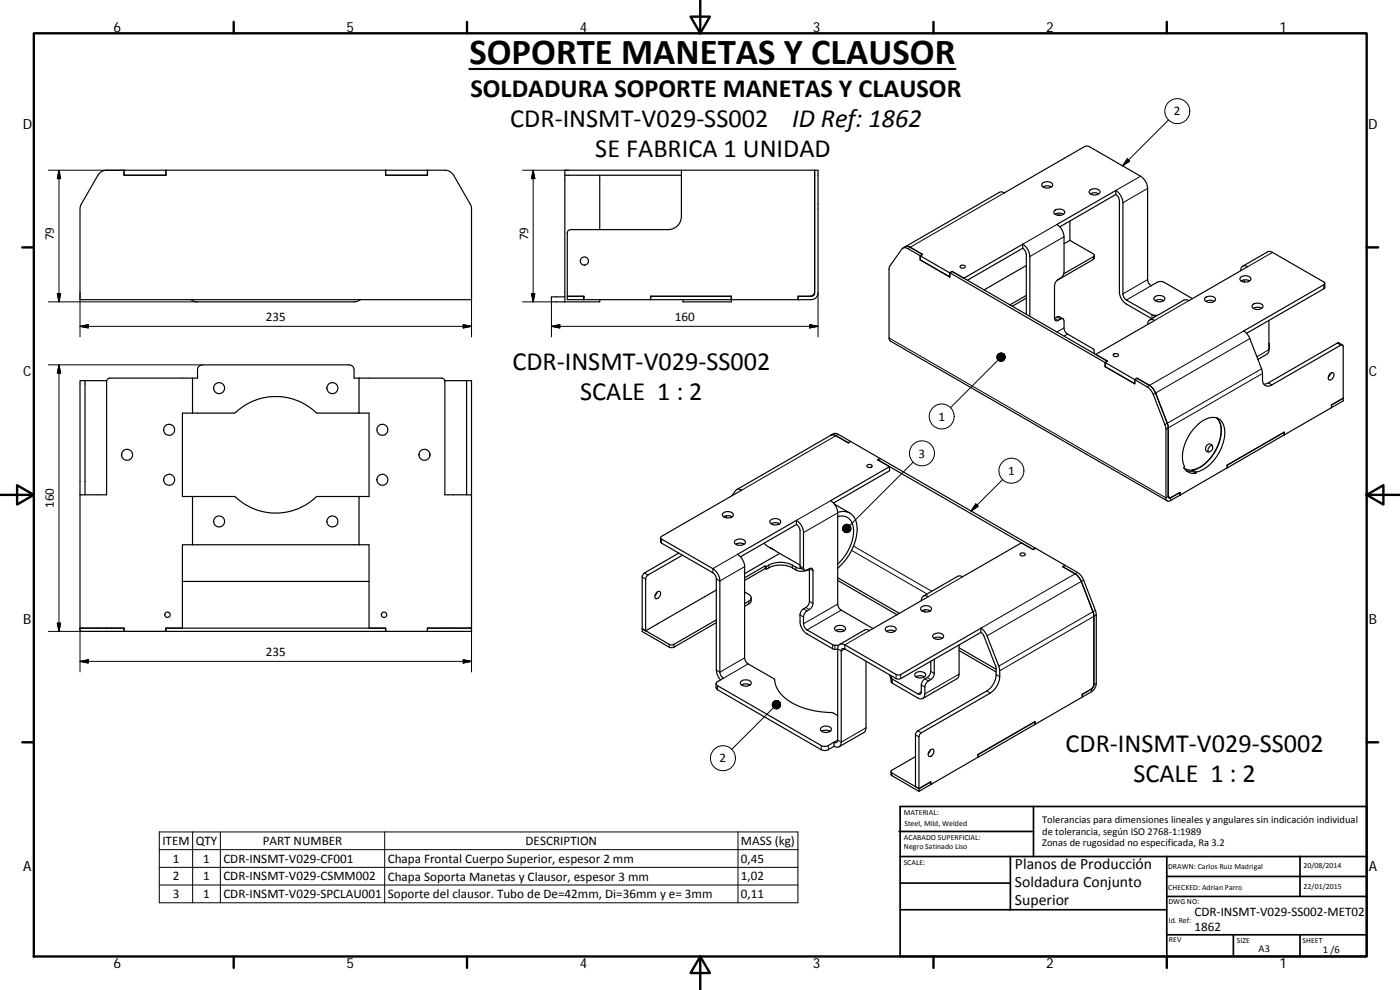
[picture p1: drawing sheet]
<svg xmlns="http://www.w3.org/2000/svg" width="420mm" height="297mm" viewBox="0 0 420 297" stroke-linecap="round" stroke-linejoin="round" font-family="sans-serif">
<g fill="none" stroke="#000" stroke-width=".36">
<path d="M29.9 52l.9-.7 1.2-.2h101.5a3 3 0 0 1 2.6 1.5l5 8.6 .4 1.1v27.6h-117.5v-27.6l.4-1.1zM37.2 51.1v1.5h12.6v-1.5M37.3 51.1v1.5M49.8 51.1v1.5M115.7 51.1v1.5h12.6v-1.5M115.7 51.1v1.5M128.3 51.1v1.5M169.5 52.6v38M180 52.6v16.3M204.5 52.6v12.3a4 4 0 0 1-4 4h-29.2l-.7 .2-.3 .8v20h4.9M204.5 52.6h-35v-1.5h76v36.8a2 2 0 0 1-2 2h-4M204.5 51.1v1.5"/>
<path d="M244.5 52.6v10.1M244.5 51.1v1.5M312.9 54.9a2.13 2.13 0 0 1 3 .5 1.86 1.86 0 0 1-3.3 0zM313 56.1a2.7 2.7 0 0 1 2.5 0M327.1 57a1.89 1.89 0 0 1 3 .7 1.92 1.92 0 0 1-3.2-.2zM327.2 58.2l.3-.1a2.49 2.49 0 0 1 2.3 .1M334.9 58.4l-16.8 9.7M334.9 57.2l-17.7 10.2a4.8 4.8 0 0 1 2.1 3.6v10.7a2.65 2.65 0 0 1-1.7 2.2 2.4 2.4 0 0 0-1.1 1.8v9.8M334.9 58.4a2.48 2.48 0 0 1 1 1.8v27.4a4.5 4.5 0 0 0 2.1 3.6l7.7 4.4M334.9 57.2a4.8 4.8 0 0 1 2.1 3.6v27.4a2.35 2.35 0 0 0 1 1.8l7.9 4.5 1.5 .1M334.9 57.2v1.2M244.5 62.7v25.2l-.2 .6-.6 .4h-4.2v1h-20v-1h-24.3v1h-20"/>
<path d="M244.5 62.7v24.7a1.48 1.48 0 0 1-1.5 1.5M271.7 74l.7-.1 .8 .3M271.7 74l-.7 .4M271.7 74l28.2-16.3 .7-.1 .8 .2 24.5-14 1 .2 15.7 9.1a4.9 4.9 0 0 1 1.8 3.4v27.4a2.31 2.31 0 0 0 1.1 1.8l1.7-1a2.33 2.33 0 0 1 2.2 0l8.5 4.9M273.2 74.2l3.7 2.1M273.2 74.2l3.6 2.1M276.2 77.9l8.9 5.2-.1-1.2M276.9 76.3l-.7 .4v1.3l8.8 5.1M288.2 79.8a.84 .84 0 0 1 .9-.3 .84 .84 0 0 1 .6 .7 .91 .91 0 0 1-1.6-.3zM306.9 74.5l-16.6 9.6M306.9 73.3l-17.6 10.2-3.6-2.1M306.9 74.5a2.48 2.48 0 0 1 1.1 1.8v18"/>
<path d="M306.9 73.3a4.7 4.7 0 0 1 2.2 3.7v17.9M306.9 73.3v1.2M308 79.7l-4.6 2.6M316.5 63.1a1.87 1.87 0 0 1 3 .7 1.91 1.91 0 0 1-3.2-.1zM316.6 64.3l.2-.1a2.51 2.51 0 0 1 2.4 .1M317.4 64.6l.4-.2 .4 .2M321.1 72.1l-1.8 1.1M321.1 66.3v5.8M321.1 72.1l7.1 4.1 .3 .5-9.3 5.5M328.5 76.6v.8l-.3 .4-11 6.3M373 79.9l7.6-4.4h.7l16 9.1 .3 .4-.3 .4-24.1 13.9a4.6 4.6 0 0 1 1.9 2.3l3.6 9.4 .2 2.9a1.72 1.72 0 0 0 .8 1.8 1.72 1.72 0 0 0 2-.2l20.7-12 .3-.1 .3 .3 .1 16.6-17.7 10.2M108.2 89.9l-1.1 .6-.8 .1h-47l-.8-.1-1.1-.6"/>
<path d="M169.5 89.1h-4v1.5h14.5v-.7M170.3 88.9h4.9v1M175.2 88.9v1M195.2 89.9h24.3v.7h-14.5v-.7M195.3 88.9v1M219.4 88.9v1M239.6 88.9v1M285.1 83.1h-.1M285.1 81.9l.7-.5 46.5 27M285.7 81.4v.1M285.7 81.4l-.7 .5M303.4 82.3l-8.1 4.7"/>
<path d="M308 88.6l-4.9 2.9M308 89.5l-4.2 2.4M316.5 95.5a.66 .66 0 0 0 .3 .7 .66 .66 0 0 0 .8-.1l.7-.4a.66 .66 0 0 1 .7 0 .66 .66 0 0 1 .3 .6v2.1a2.27 2.27 0 0 0 1.1 1.8l7.9 4.6 .2 1.4M316.5 95.5l1.1-.5 1.4 .7M344.4 97.3a1.29 1.29 0 0 1 .6-1.3 1.29 1.29 0 0 1 1.5 .1l-17.6 10.2 3.5 2.1M346.6 89.1a2.13 2.13 0 0 1 3 .4 1.86 1.86 0 0 1-3.3 .1zM346.7 90.2a2.7 2.7 0 0 1 2.5 0M361.6 89.4a2.1 2.1 0 0 1 3.2 .3 1.92 1.92 0 0 1-3.2 .4zM361.9 90.4a2.51 2.51 0 0 1 2.5 0M372.2 83.3a2.11 2.11 0 0 1 3.2 .3 1.88 1.88 0 0 1-3.3 .1zM372.3 81.3a1.31 1.31 0 0 1 .7-1.4 1.31 1.31 0 0 1 1.5 .1l-17.7 10.2-.8-.3-.7 .2-10.3 5.9M372.5 84.3a2.55 2.55 0 0 1 2.5 0"/>
<path d="M373.4 84v.6M376 91.4a1.89 1.89 0 0 1 3 .6 1.93 1.93 0 0 1-3.3-.1zM376.1 92.5l1.3-.3 1.3 .3M380.8 96.2v9.3l-.6 .8-2.7 1.5M397.6 85v1.3l-.3 .4-23.2 13.3M25.5 114.2h6.5M57.8 113.5h-24.8l-.8 .3-.2 .6v34.1h-8M57.8 113.5h1.5v-2.5a1.45 1.45 0 0 1 1.5-1.5h44a1.48 1.48 0 0 1 1.5 1.5v2.5h1.4M57.8 113.5v10.5M107.7 113.5h24.8l.8 .3 .2 .4v34.3h8M107.7 113.5v10.5M133.5 114.2h6.5"/>
<path d="M140 114.2v34.3M140 114.2h1.5v34.3M331.6 108.8l-59.1-34.2a1.32 1.32 0 0 0-1.9 .2l-3.5 5-.3 .7v21.1l.3 .6 83.2 48.1M331.6 108.8v1.2M331.7 108.8l8.8 5.1M331.7 108.8v1.2M331.7 110l8.8 5.1M331.7 110l8.9 5.1M332.3 108.4h.1M332.3 108.4l-.7 .4M332.4 108.4l-.7 .4M334.2 106.3a.84 .84 0 0 1 .8-.2 .84 .84 0 0 1 .6 .6 .78 .78 0 0 1-.9 .4 .78 .78 0 0 1-.5-.8z"/>
<path d="M340.5 113.9l.1 1.2M340.6 115.1h-.1M340.6 113.9l.7-.4 3.7 2.1M340.6 113.9l3.6 2.2a4.8 4.8 0 0 1 1.9 2.2l3.5 9.1 .3 1.4v20.6a.84 .84 0 0 0 .4 .9 .84 .84 0 0 0 1-.1l2.8-1.6M341.2 113.5l3.8 2.1M341.2 113.5h.1M341.2 113.5l-.7 .4M345 115.6a4.9 4.9 0 0 1 1.8 2.3l3.8 9.8v21.4l.5 .4 3-1.7M380.8 103v.6M380.9 103.3l-.1 1.5M399.1 112.2a.72 .72 0 0 1 1.1-.3 .72 .72 0 0 1 0 1.2 .87 .87 0 0 1-.6 .8 .87 .87 0 0 1-1-.3zM399.3 112.1l-.6 1.1"/>
<path d="M402.9 103.5l-1.4-.6-21.1 12.1-1.1 .3M36.5 136.2v.6M57.8 124h-3.1v25h3.1M57.8 124l12.7-.1a18 18 0 0 1 24.7 .1h12.5M107.7 124h3.1v25h-3.1M129 136.2v.6M249.4 130.6h1.2l4 2.3M249.4 130.6l.9-.5h.7l4.3 2.3M249.4 130.6l-28.3 16.3M254.6 132.9l.7-.4 8.8 5.1-.7 .4 46.7 26.9M255.3 132.4v.1M255.3 132.4l-.7 .5"/>
<path d="M260.3 139.5a.79 .79 0 0 1 .9-.2 .79 .79 0 0 1 .5 .8 .88 .88 0 0 1-1.5-.5zM263.5 138l.7-.4 46.6 26.9M264.1 137.6h.1M362.3 133.5a1.11 1.11 0 0 1 1.7 .5 1.11 1.11 0 0 1-1 1.5 1.08 1.08 0 0 1-1.2-.6 1.08 1.08 0 0 1 .5-1.4zM363.8 133.6a1.47 1.47 0 0 0-1.1 2M385.4 130.5h.1M385.4 129.7v.8M385.4 129.7l-17.1 9.9v.8M385.4 130.5l-17.1 9.9M399.6 121.5l3.5-2-3.5 2v.8M399.6 122.3h.1M24 148.5v40.9h13.3"/>
<path d="M25.5 148.5v-34.3h-1.5v34.3M57.8 149h12.5a19 19 0 0 0 13.5 4.9 19.1 19.1 0 0 0 11.4-4.9h12.5M57.8 149v14.4M107.7 149v14.4M141.5 148.5h.1M141.5 148.5v40M217 154a2.01 2.01 0 0 1 3.1 .5 1.95 1.95 0 0 1-3.3 0zM217.2 155.1a2.55 2.55 0 0 1 2.5 0M218 154.7v.7M219.7 148.7l1-1.5a1.25 1.25 0 0 1 1.9-.1l-24.3 14.1v.3l.2 .2 15.7 9.1a4.6 4.6 0 0 1 1.8 3.5v27.4a2.32 2.32 0 0 0 1.1 1.8l-1.8 1a.65 .65 0 0 0-.4 .6 .65 .65 0 0 0 .4 .6l31.2 18a2.38 2.38 0 0 0 2.1 0l1.7-1M231.2 156.1a1.98 1.98 0 0 1 3.1 .4 1.92 1.92 0 0 1-3.3 .1zM231.4 157.2l.2-.2a2.42 2.42 0 0 1 2.3 .2"/>
<path d="M239 157.4l-16.8 9.7M239 156.1l-17.7 10.2a4.7 4.7 0 0 1 2.2 3.7v27.4a2.37 2.37 0 0 0 1 1.8l7.8 4.5a9.5 9.5 0 0 0 6 7.5 31.5 31.5 0 0 0 11.8 2.8l1.3 .7M239 157.4a2.47 2.47 0 0 1 1.1 1.8v10.9l.3 .4 1.1 .6M239 156.1a4.7 4.7 0 0 1 2.1 3.7v10.6a.64 .64 0 0 0 .4 .7 .64 .64 0 0 0 .7-.1l.7-.4M239 156.1v1.3M250.2 150.9l16.8-9.7v-1.2l-17.7 10.2 .5 .4a4.7 4.7 0 0 1 1.6 3.3v27.4a2.22 2.22 0 0 0 1.1 1.8l9.5 5.5M250.4 151.3l4.7 2.6M251.4 155a3.7 3.7 0 0 1 4.8 4.1 14 14 0 0 1-4.8 10.1M251.4 153.7a4.2 4.2 0 0 1 5.8 4.4 16.5 16.5 0 0 1-5.8 12.4M350.6 149.1l.3 .1M354.1 148.5v.1M354.1 147.7v.9"/>
<path d="M354.1 147.7l-2.4 1.5a.64 .64 0 0 1-.8 0 .64 .64 0 0 1-.3-.6M355.3 140.4a4.9 4.9 0 0 0 6.1-1.1 13.2 13.2 0 0 0 4.9-11.9l-.3-.9-.8-1.1a7.2 7.2 0 0 1 .6 7.5 12 12 0 0 1-7.8 8.1M356 141.2l1.9 .2M357.9 141.4l1 .6M358 141l1 .6M358 141l-.1 .4M359 141.6l-.1 .4M359 141.6a12.7 12.7 0 0 0 8.4-10.2 5.4 5.4 0 0 0-1.9-5.9 5.6 5.6 0 0 0-5.8 1.7 13 13 0 0 0-4.6 11.9l.4 .9-.2 .3a3.3 3.3 0 0 0 3.6 1.7M368.3 140.4l-14.2 8.2M368.3 140.4h.1M54.7 174.5h56.1M57.8 163.4h-3.1v25.1"/>
<path d="M57.8 163.4h49.9M107.7 163.4h3.1v25.1M197.1 177.7a.67 .67 0 0 1 1-.2 .67 .67 0 0 1 .1 1.1 1.04 1.04 0 0 1-1.6 .9 1.61 1.61 0 0 1 .5-1.8zM197.2 177.7l-.6 1.1M198.2 161.3l.2 1.6 15.5 9a2.27 2.27 0 0 1 1.1 1.8v27.3l.3 1.4 .9 1.6M203.7 165.9l-10.3 6-.6 .8-.1 16.8 8.2 4.7 1 .1 13.1-7.5M204.8 166.6l-10.3 5.9-.6 .6-.1 16.2M215 177l-17.7 10.2M220.6 162.2a1.97 1.97 0 0 1 3.1 .5 1.96 1.96 0 0 1-3.3 0zM220.8 163.3l1.3-.4 1.2 .4M223.5 177.6l1.2 .8a1.07 1.07 0 0 1 .7 1 1.07 1.07 0 0 1-.7 1l-1.2 .7M225.4 179.4l-.1 1.3-1.8 1.2"/>
<path d="M229.3 163l2 1.5M229.6 169.8v.8M230 170l-.4-.2-6.1 3.6M230 170a8.3 8.3 0 0 1 9.5 .5l1.1 .1M230 170v.8M232.2 164.9l-1.1-.6 9 5.2M234 166l-10.5 6.1M242.4 170.9l.5 .3M242.5 170.9l-1.4 .5-1.7-.2a8.3 8.3 0 0 0-9.4-.4l-.4-.2-6.1 3.6M242.9 170.6v9.8a2.45 2.45 0 0 1-1.8 2.3 2.27 2.27 0 0 0-1 1.8v2.1a4.6 4.6 0 0 0 2.1 3.6l7.8 4.5 1.4 .2M242.9 170.6a.65 .65 0 0 1 .8 0 .65 .65 0 0 1 .3 .6v9.8a2.5 2.5 0 0 1-1.8 2.3 2.53 2.53 0 0 0-1.1 1.8v2.1a2.53 2.53 0 0 0 1.1 1.8l7.7 4.4 1.8 .2M251.4 174.2l17.8 10.2"/>
<path d="M251.4 173.4l18.5 10.6M306.3 166.1a.78 .78 0 0 1 .8-.2 .78 .78 0 0 1 .5 .7 .84 .84 0 0 1-.8 .2 .84 .84 0 0 1-.6-.6zM310.1 164.9l-3.6-2-17.6 10.2-.8-.3-.7 .1-10.3 6M310.1 164.9l.7-.4 8.8 5.1-.7 .4 3.8 2.2M310.8 164.5h.1M310.8 164.5l-.7 .4M319.6 169.6h.1M322.7 172.2l.8 .6 1 1.7 3.8 10.1v21.1l-.7 1-2.8 1.6M322.7 172.2l-3.7-2.1 .7-.5 3.7 2.2a4.7 4.7 0 0 1 1.8 2.2l3.8 10.2v20.9a3.3 3.3 0 0 1-1.4 2.4l-2.8 1.6M24 188.5h13.3v.9h12.5v-.9h65.9v.9h12.6v-.9h13.2M37.2 188.5v.9M49.8 189.4h65.9"/>
<path d="M49.8 188.5v.9M115.7 188.5v.9M128.3 188.5v.9M141.5 188.5v.9h-13.2M197.3 187.2l-3.5 2.1M215 186l-13.1 7.5-.9-.1-8.3-4.7 1.1 .6M250.7 188.1a1.98 1.98 0 0 1 3.1 .5 1.95 1.95 0 0 1-3.3 .1zM250.8 189.2a2.7 2.7 0 0 1 2.6 0M259.9 198.4l-.1 20.6-.5 .8-7.5 4.2M265.9 188.3a2 2 0 0 1 3.1 .5 1.92 1.92 0 0 1-3.3 .1zM266.1 189.4l.2-.1a2.49 2.49 0 0 1 2.3 .1M276.5 182.2a2.04 2.04 0 0 1 3.1 .5 1.94 1.94 0 0 1-3.3 .1z"/>
<path d="M276.5 180.2a1.3 1.3 0 0 1 .6-1.3 1.3 1.3 0 0 1 1.5 .1l-17.6 10.2-.9-.3-.7 .1-7.4 4.3M276.7 183.3a2.55 2.55 0 0 1 2.5 0M277.6 183v.6M279.2 198.5l.1 .1M279.3 198.4v3a2.7 2.7 0 0 1-1.7 2.3 2.47 2.47 0 0 0-1.1 1.8v2.3l-.3 .5h-.5l-8-4.6-.3-1M280.1 190.4a1.97 1.97 0 0 1 3.1 .5 1.96 1.96 0 0 1-3.3 0zM280.3 191.5a2.38 2.38 0 0 1 2.5 0M280.4 197.8v4.3a2.47 2.47 0 0 1-1.8 2.2 2.3 2.3 0 0 0-1 1.8v2.1a1.29 1.29 0 0 1-.6 1.4 1.29 1.29 0 0 1-1.5-.2l-7.8-4.5-.7-2.4M287.8 193.5v8.8l-.3 1-10.5 6.3M287.8 195.2l11.1 6.4M287.8 194.4l11.1 6.4M294.4 189.7l-24.5 14.1-1-.2-15.4-8.9a.65 .65 0 0 0-.7-.1 .65 .65 0 0 0-.3 .7v27.4a1.3 1.3 0 0 1-.7 1.3 1.3 1.3 0 0 1-1.5-.1"/>
<path d="M294.4 188.5a4.5 4.5 0 0 1 1.8 2.3l3.7 9.4 .1 2.8a6.3 6.3 0 0 1-2.8 4.9l-20.7 12-.4 .4-.3 .8v16.3M294.4 188.5v1.2M294.4 189.7l.8 .9 3.6 9.3 .1 2.5a6.1 6.1 0 0 1-2.8 4.9l-20.6 12-.5 .4-.2 .6v15.7l1 .6M294.4 188.5l-24.5 14h-.8l-15.6-9a1.3 1.3 0 0 0-1.5-.2 1.3 1.3 0 0 0-.6 1.4v27.4a.65 .65 0 0 1-.3 .7 .65 .65 0 0 1-.8-.1M214.9 205.1v1.4l.4 .4 31.2 18a2.38 2.38 0 0 0 2.1 0l1.7-1M222.4 204.5a2.02 2.02 0 0 1 3.1 .4 1.92 1.92 0 0 1-3.3 .1zM222.6 205.5a2.51 2.51 0 0 1 2.5 0M246.4 218.4a1.97 1.97 0 0 1 3.1 .4 1.95 1.95 0 0 1-3.3 .1zM246.6 219.4l1.3-.3 1.2 .3M274.7 202a2.01 2.01 0 0 1 3.1 .5 1.95 1.95 0 0 1-3.3 0zM274.9 203.1a2.38 2.38 0 0 1 2.5 0M310.6 217.3h.1"/>
<path d="M310.6 217.4l-17.1 9.8M310.6 216.5v.9M310.6 216.5l-17.1 9.9v.8M310.6 216.5l-17.1 9.9v.8l-14.2 8.2M324.8 208.3v.9l-14.2 8.1v-.8M324.8 209.1h.1M324.8 208.3v.8M328.3 205.1a2.27 2.27 0 0 1-1.1 1.8M250.3 222.7v1.2M267.4 231.5l.1 1.2 8.3 4.7M274.8 227l-7.1 4.1-.3 .5 8.4 5M275.8 236.6l3.5-2v.8l-3.5 2"/>
<path d="M279.1 225.1a.68 .68 0 0 1 1.1-.2 .68 .68 0 0 1 0 1 1.01 1.01 0 0 1-1.6 .9 1.58 1.58 0 0 1 .5-1.7zM279.2 225l-.6 1.1M279.3 235.4h.1M279.3 235.4v-.8l-3.5 2M293.5 227.2h.1"/>
<circle cx="175.4" cy="78.3" r="1.23"/>
<circle cx="65.8" cy="116.5" r="1.64"/>
<circle cx="99.7" cy="116.5" r="1.65"/>
<circle cx="38.1" cy="136.5" r="1.65"/>
<circle cx="50.8" cy="129" r="1.66"/>
<circle cx="114.8" cy="129" r="1.65"/>
<circle cx="127.4" cy="136.5" r="1.66"/>
<circle cx="50.8" cy="144" r="1.65"/>
<circle cx="65.8" cy="156.5" r="1.64"/>
<circle cx="99.8" cy="156.5" r="1.66"/>
<circle cx="114.8" cy="144" r="1.64"/>
<circle cx="50.2" cy="184.4" r=".81"/>
<circle cx="115.2" cy="184.4" r=".81"/>
</g>
<g fill="none" stroke="#000" stroke-width=".3">
<path d="M350.7 36l-13.8 13.8M14.5 51.1h22.8M17.7 51.1v39.5M17.7 51.1l.5 2.5h-1zM156.8 51.1h13.7M160 51.1v39.5M160 51.1l.5 2.5h-1zM301.4 57.8l-28.9 16.8M338.3 47.6l.7 .7-2.1 1.5zM342.3 52.9l-7.4 4.2M344.4 56.5l-7.4 4.3M317.2 67.4l-10.3 5.9"/>
<path d="M319.3 71l-10.2 6M328.2 77v.8M381.9 75.7l-7.4 4.3M14.5 90.6h44.8M17.2 88.1h1l-.5 2.5zM24 97.9l2.5-.5v1zM24 97.9h117.5M24 87.9v13.2M139 97.4l2.5 .5-2.5 .5zM141.5 87.9v13.2M156.8 90.6h8.7v10.5M159.5 88.1h1l-.5 2.5z"/>
<path d="M165.5 97.9l2.5-.5v1zM165.5 97.9h80M243 97.4l2.5 .5-2.5 .5zM245.5 87.9v13.2M316.5 95.5l1.1 .6M317.2 95.1l1.1 .6M319.3 98.4l-2.1 1.2M344.4 83.9l-7.4 4.3M345.5 85.7l-7.5 4.3M345.7 94.4v1.2M346.4 94.6v.6M356.8 90.2l-10.3 5.9"/>
<path d="M373.2 99.3l-29 16.8M397.3 85.4v1.3M14.5 109.5h46.3M17.7 109.5v79.9M17.7 109.5l.5 2.5h-1zM266.8 101.4l83.1 48 .7-.4M299.5 108.1l-14.2 14.2M320.4 100.2l-1.1 .6M375.1 101.6l-29 16.7M378.6 110.7l-29 16.7M378.9 112.1l-29 16.7M380.7 114.9l1 .6"/>
<path d="M380.8 104.9l-3.6 2.1M401.4 102.9l1 .6M251.6 130.3l-29 16.8M274.1 138.7l-19.1 19M249.3 150.2l-10.3 5.9M251.4 153.9l-10.3 5.9M292.9 151.2l.7 .7-2.2 1.4zM300.9 143.9l-9.5 9.4M351.2 149.3l.1 .9M192.7 173.1l1.1 .7M193.4 171.9l1.1 .6M198.5 161.7v1.3"/>
<path d="M221.3 166.3l-7.4 4.3v1.3M223.5 170l-7.5 4.3-1-.6M230.7 169.6v.8M237.8 169.6v.8M238.9 170.2v.8M240.1 169.8l1 .6M242.4 170.9v.1M242.9 170.6l1.1 .6M255.6 165.1l22.6 13.1M256.1 163.9l23.5 13.5M288.9 173.1l-10.3 5.9M323.4 171.8l-29 16.7"/>
<path d="M325.2 174l-29 16.8M14.5 189.4h35.3M17.2 187h1l-.5 2.4zM24 198.4l2.5-.4v.9zM24 198.4h117.5M24 188.5v13.1M139 198l2.5 .4-2.5 .5zM141.5 188.5v13.1M200.9 193.3v.9M202.3 193.3v.9M223.5 197.4l-7.5 4.3-1-.7M224.5 199.2l-7.4 4.3"/>
<path d="M224.7 180.4v.8M240.1 184.5l1 .6M241.1 182.7l1.1 .6M241.9 182.3l1 .6M242.9 180.4l1.1 .6M249.9 193.4v1.2M250.6 193.6v1.2M251.4 181.3l-10.3 5.9M252.5 183.1l-10.3 5.9M261 189.2l-7.5 4.3v1.2l-1 .6-1.1-.6M328.7 183.1l-28.9 16.8M329 184.5l-29 16.8"/>
<path d="M215.3 205.7v1.2M232.1 212.3l-12.5 12.6M259.9 218.4l-7.4 4.3-1.1-.6-1.1 .6M267.5 203.4v1.2M267.8 203.8v1.2M268.9 202.4v1.2M270.3 202.4v1.2M275.5 219.3l1 .6M276.5 205.5l1.1 .6M276.5 207.6l-1 .6M277.6 203.7l1 .6M278.3 203.3l1 .6"/>
<path d="M279.3 201.4l1.1 .7M287.8 202.3l-10.2 5.9M296.1 207.3l1.1 .6M298.9 202.4l1.1 .6M327.6 206.7h.1M327.6 206.7v.8M328.3 205.5h.1M329 205.1l-.7 .4M246.5 223.7v1.2M248.6 223.7v1.2M267.7 231.9v.8M274.8 220.5l1 .6"/>
<path d="M47.8 249.6h191.7v21.3h-191.7zM47.8 254.9h191.7M57.8 249.6v21.3M66.1 249.6v21.3M115.5 249.6v21.3M221.5 249.6v21.3M47.8 260.2h191.7M47.8 265.5h191.7"/>
<circle cx="353.3" cy="33.3" r="3.7"/>
<circle cx="276.7" cy="136" r="3.8"/>
<circle cx="282.6" cy="125" r="3.8"/>
<circle cx="303.5" cy="141.2" r="3.7"/>
<circle cx="217" cy="227.5" r="3.7"/>
</g>
<g fill="none" stroke="#000" stroke-width=".71">
<path d="M10.1 10h400.1v277h-400.1zM70.1 6.6v3.4M140.2 6.6v3.4M207.3 5h5.8l-2.9 5zM210.2 0v10M280.2 6.6v3.4M350.2 6.6v3.4M6.7 74.2h3.4M410.2 74.2h3.4M.2 148.5h9.9M5.1 145.6l5 2.9-5 2.9zM410.2 148.5l5-2.9v5.8z"/>
<path d="M410.2 148.5h9.9M6.7 222.7h3.4M410.2 222.7h3.4M70.1 287v3.4M140.2 287v3.4M210.2 287l2.9 5h-5.8zM210.2 287v10M280.2 287v3.4M350.2 287v3.4"/>
</g>
<g fill="none" stroke="#000" stroke-width=".51">
<path d="M269.8 249.5h40.4M270.1 257h140.1M270.1 242h140.1v45h-140.1zM303.2 257v16M310.2 242v15M350.2 257v30M390.2 257v12M270.1 273h80.1M270.1 265h33.1M350.2 269h60M350.2 263h60M350.2 280.5h60"/>
<path d="M370.2 280.5v6.5M390.2 280.5v6.5"/>
</g>
<g fill="#000" stroke="#000" stroke-width=".3">
<path d="M17.7 51.1l.5 2.5h-1zM160 51.1l.5 2.5h-1zM338.3 47.6l.7 .7-2.1 1.5zM17.2 88.1h1l-.5 2.5zM24 97.9l2.5-.5v1zM139 97.4l2.5 .5-2.5 .5zM159.5 88.1h1l-.5 2.5zM165.5 97.9l2.5-.5v1zM243 97.4l2.5 .5-2.5 .5zM17.7 109.5l.5 2.5h-1zM300.8 106l.5 .3zM300.6 105.9l.7 .4z"/>
<path d="M300.3 105.9l1 .4zM300 106l1.3 .3zM299.8 106.1l1.5 .2zM299.6 106.2l.2-.1 1.5 .2zM299.6 106.2l1.7 .1-1.9 .1zM299.4 106.4l1.9-.1-2 .4zM299.3 106.7l2-.4-2.1 .6zM299.2 106.9l2.1-.6-2.1 .9zM299.2 107.2l2.1-.9-2.1 1.2zM299.2 107.5l2.1-1.2-2 1.4zM299.3 107.7l2-1.4-1.9 1.7zM299.4 108l1.9-1.7-1.7 1.8z"/>
<path d="M301.3 106.3l-1.5 2-.2-.2zM301.3 106.3l-1.2 2.1-.3-.1zM301.3 106.3l-.9 2.1h-.3zM301.3 106.3l-.7 2.1h-.2zM301.3 106.3l-.4 2-.3 .1zM301.3 106.3l-.2 1.9-.2 .1zM301.3 106.3v1.7l-.2 .2zM301.3 106.3l.2 1.5-.2 .2zM301.3 106.3l.2 1.5zM301.3 106.3l.3 1.2zM301.3 106.3l.4 1zM301.3 106.3l.4 .7z"/>
<path d="M301.3 106.3l.3 .4zM301.3 106.3l.2 .2zM253.2 159.4l.5 .3zM253.2 159.4l.8 .4zM253.2 159.4l1 .4zM253.2 159.4l1.3 .4zM253.2 159.4l1.6 .3zM253.2 159.4l1.8 .1-.2 .2zM253.2 159.4l2-.1-.2 .2zM253.2 159.4l2.1-.4-.1 .3zM253.2 159.4l2.2-.6-.1 .2zM253.2 159.4l2.2-.9v.3z"/>
<path d="M253.2 159.4l2.2-1.1v.2zM253.2 159.4l2.1-1.4 .1 .3zM253.2 159.4l1.9-1.6 .2 .2zM254.9 157.6l.2 .2-1.9 1.6zM254.7 157.4l.2 .2-1.7 1.8zM254.5 157.4h.2l-1.5 2zM254.2 157.3l.3 .1-1.3 2zM253.9 157.3h.3l-1 2.1zM253.7 157.4l.2-.1-.7 2.1zM253.4 157.5l.3-.1-.5 2zM253.2 157.7l.2-.2-.2 1.9zM253.2 157.7v1.7l-.1-1.5z"/>
<path d="M253.1 157.9l.1 1.5zM253 158.2l.2 1.2zM252.9 158.5l.3 .9zM252.9 158.7l.3 .7zM253 159l.2 .4zM253.1 159.2l.1 .2zM292.9 151.2l.7 .7-2.2 1.4zM17.2 187h1l-.5 2.4zM24 198.4l2.5-.4v.9zM139 198l2.5 .4-2.5 .5zM233.4 210.3l.5 .3zM233.2 210.2l.7 .4z"/>
<path d="M232.9 210.2l1 .4zM232.6 210.2l1.3 .4zM232.4 210.4l.2-.2 1.3 .4zM232.2 210.5l.2-.1 1.5 .2zM232.2 210.5l1.7 .1-1.9 .1zM232 210.7l1.9-.1-2 .4zM231.9 211l2-.4-2.1 .6zM231.8 211.2l2.1-.6-2.1 .9zM231.8 211.5l2.1-.9-2.1 1.2zM231.8 211.8l2.1-1.2-2 1.4zM231.9 212l2-1.4-1.9 1.6zM232 212.2l1.9-1.6-1.7 1.8z"/>
<path d="M233.9 210.6l-1.4 2-.3-.2zM233.9 210.6l-1.2 2.1-.2-.1zM233.9 210.6l-.9 2.1h-.3zM233.9 210.6l-.7 2.1h-.2zM233.9 210.6l-.4 2-.3 .1zM233.9 210.6l-.1 1.9-.3 .1zM233.9 210.6v1.7l-.1 .2zM233.9 210.6l.2 1.5-.2 .2zM233.9 210.6l.2 1.5zM233.9 210.6l.3 1.2zM233.9 210.6l.4 .9zM233.9 210.6l.4 .7z"/>
<path d="M233.9 210.6l.3 .4zM233.9 210.6l.1 .2z"/>
</g>
<path d="M140.9 20.7h145.8" fill="none" stroke="#000" stroke-width=".63"/>
<text font-size="11" x="140.9" y="19.2">SOPORTE MANETAS Y CLAUSOR</text>
<g font-size="7.9">
<text x="141.2" y="29.2">SOLDADURA SOPORTE MANETAS Y CLAUSOR</text>
<text x="153.1" y="38.2">CDR‐INSMT‐V029‐SS002</text>
<text x="237.7" y="38.2">ID Ref: 1862</text>
<text x="178.7" y="47.2">SE FABRICA 1 UNIDAD</text>
<text x="153.8" y="111">CDR‐INSMT‐V029‐SS002</text>
<text x="174.1" y="120">SCALE 1 : 2</text>
<text x="319.8" y="225.7">CDR‐INSMT‐V029‐SS002</text>
<text x="340.2" y="234.7">SCALE 1 : 2</text>
</g>
<g font-size="4.7">
<text x="304.6" y="260.8">Planos de Producción</text>
<text x="304.6" y="266.2">Soldadura Conjunto</text>
<text x="304.6" y="271.6">Superior</text>
</g>
<g font-size="4.2">
<text x="34" y="9.6">6</text>
<text x="104" y="9.6">5</text>
<text x="174" y="9.6">4</text>
<text x="244" y="9.6">3</text>
<text x="314" y="9.6">2</text>
<text x="384" y="9.6">1</text>
<text x="6.8" y="38.7">D</text>
<text x="410.6" y="38.7">D</text>
<text x="7" y="112.9">C</text>
<text x="410.8" y="112.9">C</text>
<text x="7" y="187.1">B</text>
<text x="410.8" y="187.1">B</text>
<text x="7" y="261.3">A</text>
<text x="410.8" y="261.3">A</text>
<text x="34" y="290.4">6</text>
<text x="104" y="290.4">5</text>
<text x="174" y="290.4">4</text>
<text x="244" y="290.4">3</text>
<text x="314" y="290.4">2</text>
<text x="384" y="290.4">1</text>
</g>
<g font-size="3.9">
<text x="352.3" y="34.6">2</text>
<text x="16.2" y="72.1" transform="rotate(-90 16.2 72.1)">79</text>
<text x="158.5" y="72.1" transform="rotate(-90 158.5 72.1)">79</text>
<text x="79.8" y="96.4">235</text>
<text x="202.5" y="96.4">160</text>
<text x="281.6" y="126.2">1</text>
<text x="275.7" y="137.3">3</text>
<text x="302.5" y="142.5">1</text>
<text x="16.2" y="152.4" transform="rotate(-90 16.2 152.4)">160</text>
<text x="79.8" y="196.9">235</text>
<text x="216" y="228.7">2</text>
<text x="48.7" y="253.5">ITEM</text>
<text x="58.7" y="253.5">QTY</text>
<text x="78.9" y="253.5">PART NUMBER</text>
<text x="157.7" y="253.5">DESCRIPTION</text>
<text x="222.4" y="253.6">MASS (kg)</text>
<text x="51.8" y="258.8">1</text>
<text x="61" y="258.8">1</text>
<text x="67" y="258.8">CDR‐INSMT‐V029‐CF001</text>
<text x="116.4" y="258.9">Chapa Frontal Cuerpo Superior, espesor 2 mm</text>
<text x="222.4" y="258.8">0,45</text>
<text x="51.8" y="264.1">2</text>
<text x="51.8" y="269.5">3</text>
<text x="61" y="264.1">1</text>
<text x="61" y="269.5">1</text>
<text x="67" y="264.1">CDR‐INSMT‐V029‐CSMM002</text>
<text x="67" y="269.5">CDR‐INSMT‐V029‐SPCLAU001</text>
<text x="116.4" y="264.2">Chapa Soporta Manetas y Clausor, espesor 3 mm</text>
<text x="116.4" y="269.5">Soporte del clausor. Tubo de De=42mm, Di=36mm y e= 3mm</text>
<text x="222.4" y="264.1">1,02</text>
<text x="222.4" y="269.5">0,11</text>
<text x="358.5" y="274.9">CDR‐INSMT‐V029‐SS002‐MET02</text>
<text x="358.5" y="279.4">1862</text>
</g>
<g font-size="3.1">
<text x="312.8" y="246.8">Tolerancias para dimensiones lineales y angulares sin indicación individual</text>
<text x="312.8" y="250.4">de tolerancia, según ISO 2768‐1:1989</text>
<text x="312.8" y="254">Zonas de rugosidad no especificada, Ra 3.2</text>
<text x="377.7" y="285.6">A3</text>
<text x="397" y="285.9">1 /6</text>
</g>
<g font-size="2.4">
<text x="271.2" y="244.4">MATERIAL:</text>
<text x="271.3" y="251.9">ACABADO SUPERFICIAL:</text>
<text x="271.4" y="247.9">Steel, Mild, Welded</text>
<text x="271.3" y="254.6">Negro Satinado Liso</text>
<text x="271.2" y="259.7">SCALE:</text>
<text x="350.6" y="260.8">DRAWN: Carlos Ruiz Madrigal</text>
<text x="391.2" y="260.6">20/08/2014</text>
<text x="350.6" y="267">CHECKED: Adrian Parro</text>
<text x="391.2" y="266.6">22/01/2015</text>
<text x="350.7" y="271.4">DWG NO:</text>
<text x="350.8" y="276.8">Id. Ref:</text>
<text x="350.8" y="282.8">REV</text>
<text x="371.2" y="282.9">SIZE</text>
<text x="390.9" y="282.9">SHEET</text>
</g>
</svg>
